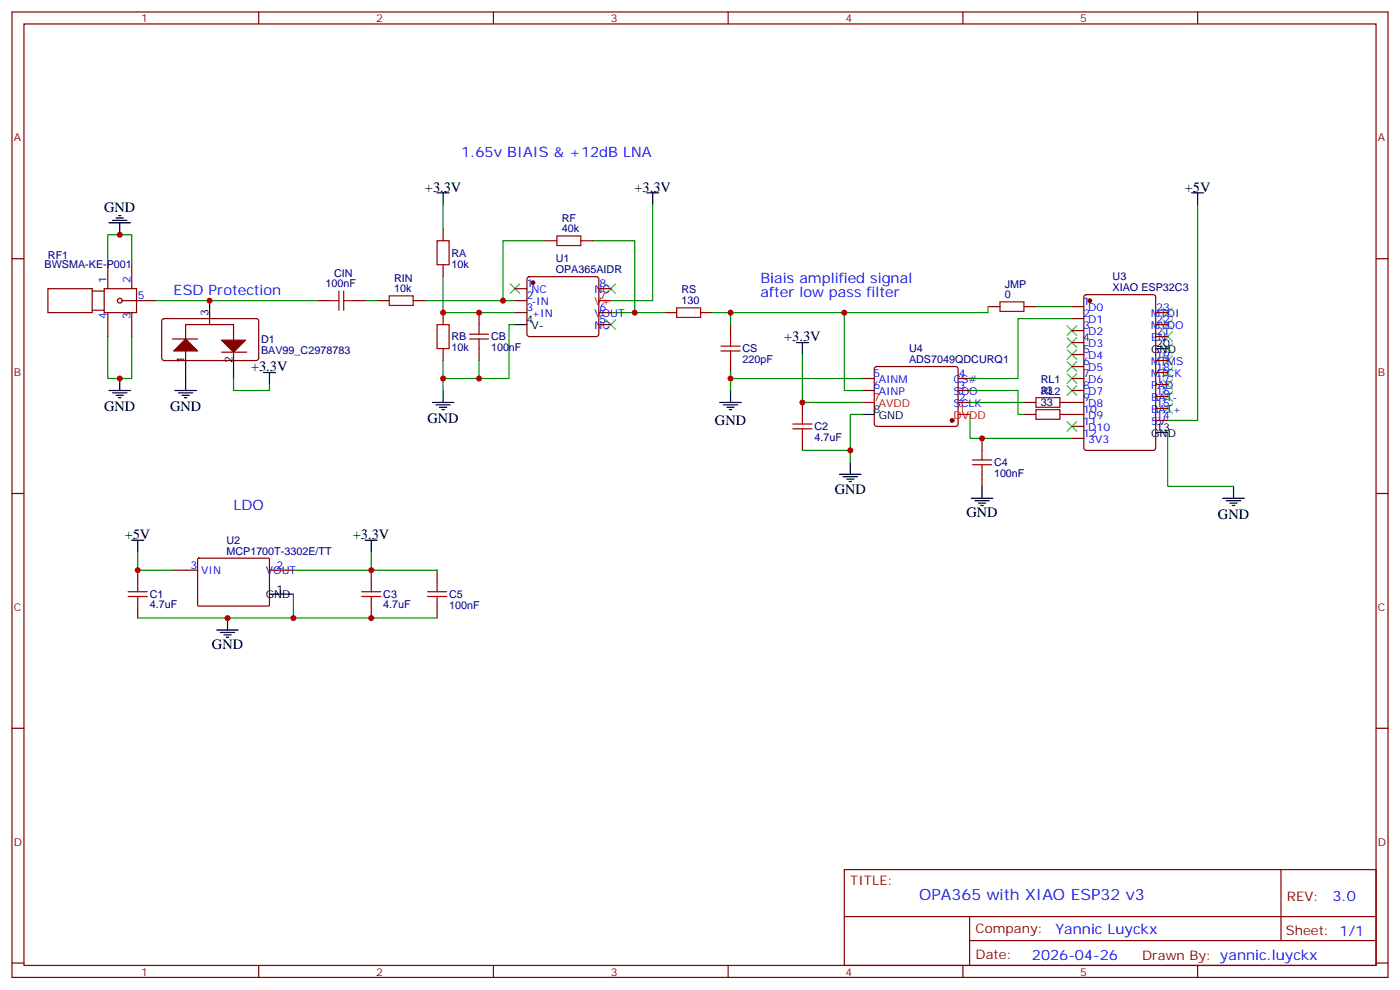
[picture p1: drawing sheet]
<svg xmlns="http://www.w3.org/2000/svg" width="412mm" height="292mm" viewBox="0 0 412 292" stroke-linecap="round" stroke-linejoin="round" font-family="sans-serif">
<g fill="none" stroke="#870000" stroke-width=".35">
<path d="M3.5 3.5h405.4v284.4h-405.4zM7.1 7.1h398.2v277.2h-398.2zM76.2 3.5v3.6M145.3 3.5v3.6M214.5 3.5v3.6M283.6 3.5v3.6M352.8 3.5v3.6M3.5 76.2h3.6M31.7 78v7M38.8 78v7M130.5 67.4v3.5M130.5 78v3.5"/>
<path d="M160.5 70.9h3.5M171.1 70.9h3.5M405.3 76.2h3.6M14.1 85h13.1v7.1h-13.1zM27.2 85.7h3.5M27.2 91.4h3.5M30.7 85h9.5v7.1h-9.5zM31.7 92.1v7M36 88.5h9.9M38.8 92.1v7M47.9 94l.4-.2 27.5 .1 .4 .6-.1 11.3-.6 .4-27.4-.1-.5-.6v-11zM50.8 99.8h7.4"/>
<path d="M54.7 99.8v-4.2h14.1v10.6M61.7 93.8v1.8M93.5 88.5h3.5M104.1 88.5h3.5M111.1 88.5h3.6M121.7 88.5h3.5M130.5 92.1v3.5M141.1 92.1v3.5M151.7 88.5h3.5M151.7 92.1h3.5M151.7 85h3.5M155.5 81.7l.4-.2h19.8l.5 .2 .2 .5v16.2l-.2 .5-.5 .2h-19.8l-.5-.2-.2-.5v-16.2z"/>
<path d="M176.4 92.1h3.5M176.4 85h3.5M176.4 95.6h3.5M195.8 92.1h3.5M206.4 92.1h3.5M215.2 95.6v3.5M291 90.3h3.6M301.6 90.3h3.6M315.7 97.4h3.6M315.7 93.8h3.6M315.7 90.3h3.6M319.5 87l.5-.2h19.7l.7 .4v44.7l-.4 .7h-20l-.7-.4v-44.7z"/>
<path d="M340.4 92.1h3.6M340.4 95.6h3.6M340.4 99.1h3.6M54.7 102.7v3.5M65.3 103.7h7.4M130.5 102.7v3.5M141.1 102.7v3.5M215.2 106.2v3.5M236.4 118.5v3.6M254 115h3.5M254 111.5h3.5M257.8 108.2l.4-.2h23.3l.5 .2 .2 .5v16.5l-.7 .4-23.5-.1-.5-.6v-16.2z"/>
<path d="M282.2 118.5h3.6M282.2 115h3.6M282.2 111.5h3.6M301.6 118.5h3.6M312.2 118.5h7.1M315.7 115h3.6M315.7 111.5h3.6M315.7 108h3.6M315.7 104.4h3.6M315.7 100.9h3.6M340.4 106.2h3.6M340.4 109.7h3.6"/>
<path d="M340.4 113.2h3.6M340.4 116.8h3.6M236.4 129.1v3.5M289.3 129.1v3.5M289.3 139.7v3.5M301.6 122.1h3.6M312.2 122.1h7.1M315.7 129.1h3.6M315.7 125.6h3.6M340.4 120.3h3.6M340.4 123.8h3.6M3.5 145.3h3.6"/>
<path d="M405.3 145.3h3.6M40.6 167.9v3.5M40.6 178.5v3.5M51.2 167.9h7M58.3 164.6l.3-.2h20.6l.2 .3-.1 13.6-.3 .2-20.6-.1-.2-.2zM79.4 167.9h7M109.4 167.9v3.5M109.4 178.5v3.5M128.8 167.9v3.5M128.8 178.5v3.5M3.5 214.5h3.6M405.3 214.5h3.6"/>
<path d="M248.7 256.1h156.6v28.2h-156.6zM377.3 256.1v20.9M248.7 270h156.5M285.6 277h119.6M285.6 270v14.1M3.5 283.6h3.6M76.2 284.3v3.6M145.3 284.3v3.6M214.5 284.3v3.6M283.6 284.3v3.6M352.8 284.3v3.6M405.3 283.6h3.6"/>
<circle cx="35.3" cy="88.5" r=".71"/>
</g>
<g fill="none" stroke="#a10000" stroke-width=".35">
<path d="M128.8 70.9h3.5v7.1h-3.5zM164 69.5h7.1v2.8h-7.1zM97 88.5h2.8M99.8 85.7v5.7M101.2 88.5h2.9M101.2 85.7v5.7M114.7 87.1h7v2.9h-7zM128.8 95.6h3.5v7.1h-3.5zM138.3 99.8h5.6M138.3 98.4h5.6M141.1 95.6v2.8M141.1 99.8v2.9"/>
<path d="M199.3 90.7h7.1v2.8h-7.1zM215.2 99.1v2.9M294.6 88.9h7v2.8h-7zM212.4 103.4h5.6M212.4 102h5.6M215.2 103.4v2.8M305.2 117.1h7v2.8h-7zM233.5 126.3h5.7M233.5 124.9h5.7M236.4 122.1v2.8M236.4 126.3v2.8M286.5 136.9h5.6"/>
<path d="M286.5 135.5h5.6M289.3 132.6v2.9M289.3 136.9v2.8M305.2 120.7h7v2.8h-7zM37.7 175.7h5.7M37.7 174.3h5.7M40.6 171.4v2.9M40.6 175.7v2.8M106.5 175.7h5.7M106.5 174.3h5.7M109.4 171.4v2.9M109.4 175.7v2.8"/>
<path d="M125.9 175.7h5.7M125.9 174.3h5.7M128.8 171.4v2.9M128.8 175.7v2.8"/>
</g>
<g fill="none" stroke="#008700" stroke-width=".35">
<path d="M31.7 78v-8.9h7.1v8.9M130.5 60.3v7.1M160.5 70.9h-12.3v17.6h3.5M174.6 70.9h12.4v21.2h-7.1M192.3 60.3v28.2h-12.4M352.8 60.3v63.5h-8.8M31.7 99.1v12.4h7.1v-12.4M45.9 88.5h47.6M107.6 88.5h3.5M125.2 88.5h23M130.5 81.5v10.6h21.2M151.7 95.6h-1.8v15.9h-19.4"/>
<path d="M187 92.1h8.8M209.9 92.1h5.3v3.5M248.7 92.1v22.9h5.3M291 90.3v1.8h-75.8M305.2 90.3h10.5M315.7 93.8h-15.8v17.7h-14.1M68.8 111.5v3.5h10.6v-1.8M130.5 106.2v8.8M141.1 106.2v5.3M215.2 109.7v5.3M215.2 111.5h38.8M236.4 104.4v14.1h17.6"/>
<path d="M285.8 115h14.1v7.1h1.7M285.8 118.5h15.8M236.4 132.6h14.1M254 122.1h-3.5v14.1M285.8 122.1v7h29.9M344 127.4v15.8h19.4M40.6 162.6v5.3h10.6M86.4 175v7M109.4 162.6v5.3h-23M109.4 167.9h19.4M40.6 182h88.2"/>
</g>
<g fill="none" stroke="#000" stroke-width=".35">
<path d="M128.8 56.8h3.5M130.5 56.8v3.5M190.5 56.8h3.5M192.3 56.8v3.5M351 56.8h3.5M352.8 56.8v3.5M32.1 65.6h6.4M33.2 64.9h4.2M34.2 64.2h2.1M34.9 63.5h.7M35.3 65.6v3.5M61.7 88.5v5.3"/>
<path d="M151.7 95.6h3.5M32.1 115h6.4M33.2 115.7h4.2M34.2 116.4h2.1M34.9 117.1h.7M35.3 111.5v3.5M51.5 115h6.4M52.6 115.7h4.2M53.6 116.4h2.1M54.3 117.1h.7M54.7 106.2v8.8M68.8 106.2v5.3"/>
<path d="M77.6 109.7h3.5M79.4 109.7v3.5M127.4 118.5h6.3M128.4 119.2h4.2M129.5 119.9h2.1M130.5 115v3.5M212 118.5h6.4M213.1 119.2h4.2M214.1 119.9h2.2M215.2 115v3.5M234.6 100.9h3.5M236.4 100.9v3.5"/>
<path d="M340.4 102.7h3.6M130.2 120.7h.7M214.8 120.7h.7M247.3 139.7h6.3M250.5 136.2v3.5M254 122.1h3.5M340.4 127.4h3.6M38.8 159.1h3.5M40.6 159.1v3.5M107.6 159.1h3.5M109.4 159.1v3.5M248.4 140.4h4.2"/>
<path d="M249.4 141.1h2.1M250.1 141.8h.7M286.1 146.8h6.4M287.2 147.5h4.2M288.2 148.2h2.1M288.9 148.9h.7M289.3 143.2v3.6M360.2 146.8h6.3M361.2 147.5h4.3M362.3 148.2h2.1M363 148.9h.7M363.4 143.2v3.6"/>
<path d="M79.4 175h7M63.9 185.6h6.3M64.9 186.3h4.2M66 187h2.1M66.7 187.7h.7M67 182v3.6"/>
</g>
<g fill="none" stroke="#3c3" stroke-width=".35">
<path d="M150.3 83.6l2.8 2.8M153.1 83.6l-2.8 2.8M178.5 94.2l2.8 2.8M178.5 83.6l2.8 2.8M181.3 94.2l-2.8 2.8M181.3 83.6l-2.8 2.8M314.3 96l2.8 2.8M314.3 99.5l2.8 2.8M317.1 96l-2.8 2.8M317.1 99.5l-2.8 2.8M342.5 97.7l2.9 2.8M342.5 94.2l2.9 2.8"/>
<path d="M342.5 90.7l2.9 2.8M345.4 97.7l-2.9 2.8M345.4 94.2l-2.9 2.8M345.4 90.7l-2.9 2.8M314.3 103l2.8 2.8M314.3 106.5l2.8 2.9M314.3 110.1l2.8 2.8M314.3 113.6l2.8 2.8M317.1 103l-2.8 2.8M317.1 106.5l-2.8 2.9M317.1 110.1l-2.8 2.8M317.1 113.6l-2.8 2.8"/>
<path d="M342.5 118.9l2.9 2.8M342.5 115.4l2.9 2.8M342.5 111.8l2.9 2.9M342.5 108.3l2.9 2.8M342.5 104.8l2.9 2.8M342.5 101.2l2.9 2.9M345.4 118.9l-2.9 2.8M345.4 115.4l-2.9 2.8M345.4 111.8l-2.9 2.9M345.4 108.3l-2.9 2.8M345.4 104.8l-2.9 2.8M345.4 101.2l-2.9 2.9"/>
<path d="M314.3 124.2l2.8 2.8M317.1 124.2l-2.8 2.8"/>
</g>
<path d="M176.4 88.5h3.5M254 118.5h3.5M282.2 122.1h3.6" fill="none" stroke="#f00" stroke-width=".35"/>
<g fill="#870000" stroke="#870000" stroke-width=".35">
<path d="M54.7 99.8l3.5 3.6h-7z"/>
<path d="M65.3 100.2h7l-3.5 3.5z"/>
<circle cx="157" cy="83.3" r=".53"/>
<circle cx="321" cy="88.5" r=".53"/>
<circle cx="280.5" cy="123.8" r=".53"/>
</g>
<g fill="#c00">
<circle cx="67" cy="182" r=".88"/>
<circle cx="109.4" cy="167.9" r=".88"/>
<circle cx="130.5" cy="111.5" r=".88"/>
<circle cx="86.4" cy="182" r=".88"/>
<circle cx="187" cy="92.1" r=".88"/>
<circle cx="141.1" cy="111.5" r=".88"/>
<circle cx="130.5" cy="92.1" r=".88"/>
<circle cx="141.1" cy="92.1" r=".88"/>
<circle cx="148.2" cy="88.5" r=".88"/>
<circle cx="109.4" cy="182" r=".88"/>
<circle cx="40.6" cy="167.9" r=".88"/>
<circle cx="61.7" cy="88.5" r=".88"/>
<circle cx="35.3" cy="69.1" r=".88"/>
<circle cx="35.3" cy="111.5" r=".88"/>
<circle cx="215.2" cy="92.1" r=".88"/>
<circle cx="236.4" cy="118.5" r=".88"/>
<circle cx="250.5" cy="132.6" r=".88"/>
<circle cx="289.3" cy="129.1" r=".88"/>
<circle cx="215.2" cy="111.5" r=".88"/>
<circle cx="248.7" cy="92.1" r=".88"/>
</g>
<text font-size="4.6" fill="#00f" x="270.8" y="265.1">OPA365 with XIAO ESP32 v3</text>
<g font-size="4.2" fill="#00f">
<text x="135.8" y="46.2">1.65v BIAIS &amp; +12dB LNA</text>
<text x="224" y="83.3">Biais amplified signal</text>
<text x="51.2" y="86.8">ESD Protection</text>
<text x="224" y="87.5">after low pass filter</text>
<text x="68.8" y="150.3">LDO</text>
<text x="392.5" y="265.4">3.0</text>
<text x="310.9" y="274.9">Yannic Luyckx</text>
<text x="304" y="282.7">2026-04-26</text>
</g>
<g font-size="4.2">
<text x="125.2" y="56.4">+3.3V</text>
<text x="186.9" y="56.4">+3.3V</text>
<text x="349" y="56.4">+5V</text>
<text x="30.7" y="62.3">GND</text>
<text x="231" y="100.5">+3.3V</text>
<text x="73.9" y="109.4">+3.3V</text>
<text x="30.7" y="121.1">GND</text>
<text x="50.1" y="121.1">GND</text>
<text x="125.9" y="124.6">GND</text>
<text x="210.6" y="125.2">GND</text>
<text x="245.9" y="145.3">GND</text>
<text x="284.7" y="152.4">GND</text>
<text x="358.8" y="152.8">GND</text>
<text x="36.7" y="158.8">+5V</text>
<text x="103.9" y="158.8">+3.3V</text>
<text x="62.4" y="191.2">GND</text>
</g>
<g font-size="3.9" fill="#800">
<text x="250.5" y="260.7">TITLE:</text>
<text x="379.1" y="265.4">REV:</text>
<text x="287.4" y="274.9">Company:</text>
<text x="378.7" y="275.5">Sheet: 1/1</text>
<text x="287.4" y="282.6">Date:</text>
<text x="336.4" y="282.7">Drawn By: yannic.luyckx</text>
</g>
<g font-size="3.2" fill="#800">
<text x="41.6" y="6.5">1</text>
<text x="110.8" y="6.5">2</text>
<text x="179.9" y="6.5">3</text>
<text x="249.1" y="6.5">4</text>
<text x="318.2" y="6.5">5</text>
<text x="4.1" y="41.6">A</text>
<text x="405.9" y="41.6">A</text>
<text x="4.1" y="110.8">B</text>
<text x="405.9" y="110.8">B</text>
<text x="4.1" y="179.9">C</text>
<text x="405.9" y="179.9">C</text>
<text x="4.1" y="249.1">D</text>
<text x="405.9" y="249.1">D</text>
<text x="41.6" y="287.3">1</text>
<text x="110.8" y="287.3">2</text>
<text x="179.9" y="287.3">3</text>
<text x="249.1" y="287.3">4</text>
<text x="318.2" y="287.3">5</text>
</g>
<g font-size="3.2" fill="#000080">
<text x="165.5" y="65.3">RF</text>
<text x="165.5" y="68.4">40k</text>
<text x="14.1" y="76.2">RF1</text>
<text x="133" y="75.6">RA</text>
<text x="163.7" y="77.3">U1</text>
<text x="13.1" y="79">BWSMA-KE-P001</text>
<text x="98.4" y="81.4">CIN</text>
<text x="116.1" y="83">RIN</text>
<text x="133" y="78.8">10k</text>
<text x="163.7" y="80.4">OPA365AIDR</text>
<text x="327.7" y="82.6">U3</text>
<text x="95.9" y="84.4">100nF</text>
<text x="116.1" y="86.1">10k</text>
<text x="200.7" y="89.6">130</text>
<text x="200.7" y="86.4">RS</text>
<text x="296" y="87.8">0</text>
<text x="296" y="84.7">JMP</text>
<text x="327.7" y="85.7">XIAO ESP32C3</text>
<text x="76.9" y="101.1">D1</text>
<text x="133" y="100.3">RB</text>
<text x="144.6" y="100.3">CB</text>
<text x="76.9" y="104.2">BAV99_C2978783</text>
<text x="133" y="103.5">10k</text>
<text x="144.6" y="103.5">100nF</text>
<text x="218.7" y="107">220pF</text>
<text x="218.7" y="103.8">CS</text>
<text x="267.8" y="106.9">ADS7049QDCURQ1</text>
<text x="267.8" y="103.7">U4</text>
<text x="306.6" y="112.9">RL1</text>
<text x="306.6" y="116.1">33</text>
<text x="306.6" y="119.6">33</text>
<text x="306.6" y="116.5">RL2</text>
<text x="239.9" y="129.8">4.7uF</text>
<text x="239.9" y="126.6">C2</text>
<text x="292.8" y="137.3">C4</text>
<text x="292.8" y="140.5">100nF</text>
<text x="66.7" y="160.2">U2</text>
<text x="66.7" y="163.3">MCP1700T-3302E/TT</text>
<text x="44.1" y="179.2">4.7uF</text>
<text x="44.1" y="176">C1</text>
<text x="112.9" y="179.2">4.7uF</text>
<text x="112.9" y="176">C3</text>
<text x="132.3" y="179.3">100nF</text>
<text x="132.3" y="176.1">C5</text>
</g>
<g font-size="3.2" fill="#00f">
<text x="31.4" y="83.3" transform="rotate(-90 31.4 83.3)">1</text>
<text x="38.5" y="83.3" transform="rotate(-90 38.5 83.3)">2</text>
<text x="40.6" y="88.2">5</text>
<text x="155" y="88.2">2</text>
<text x="155" y="84.7">1</text>
<text x="156.5" y="90">-IN</text>
<text x="156.5" y="86.4">NC</text>
<text x="175.1" y="86.4">NC</text>
<text x="176.6" y="84.7">8</text>
<text x="319.1" y="90">1</text>
<text x="31.4" y="93.8" transform="rotate(-90 31.4 93.8)">4</text>
<text x="38.5" y="93.8" transform="rotate(-90 38.5 93.8)">3</text>
<text x="155" y="91.7">3</text>
<text x="156.5" y="93.5">+IN</text>
<text x="175.1" y="93.5">VOUT</text>
<text x="176.6" y="91.7">6</text>
<text x="176.6" y="95.2">5</text>
<text x="319.1" y="93.5">2</text>
<text x="320.6" y="95.2">D1</text>
<text x="320.6" y="91.7">D0</text>
<text x="339.1" y="93.5">MTDI</text>
<text x="340.6" y="91.7">23</text>
<text x="340.6" y="95.2">22</text>
<text x="175.1" y="97">NC</text>
<text x="319.1" y="100.5">4</text>
<text x="319.1" y="97">3</text>
<text x="320.6" y="98.8">D2</text>
<text x="339.1" y="97">MYDO</text>
<text x="339.1" y="100.5">EN</text>
<text x="340.6" y="98.8">21</text>
<text x="319.1" y="107.6">6</text>
<text x="319.1" y="104.1">5</text>
<text x="320.6" y="105.8">D4</text>
<text x="320.6" y="102.3">D3</text>
<text x="339.1" y="107.6">MTMS</text>
<text x="340.6" y="105.8">19</text>
<text x="257.4" y="111.1">5</text>
<text x="258.8" y="112.9">AINM</text>
<text x="280.9" y="112.9">CS#</text>
<text x="282.4" y="111.1">4</text>
<text x="319.1" y="111.1">7</text>
<text x="320.6" y="112.9">D6</text>
<text x="320.6" y="109.4">D5</text>
<text x="339.1" y="111.1">MTCK</text>
<text x="340.6" y="109.4">18</text>
<text x="340.6" y="112.9">17</text>
<text x="257.4" y="114.7">6</text>
<text x="258.8" y="116.4">AINP</text>
<text x="280.9" y="119.9">SCLK</text>
<text x="280.9" y="116.4">SDO</text>
<text x="282.4" y="118.2">2</text>
<text x="282.4" y="114.7">3</text>
<text x="319.1" y="118.2">9</text>
<text x="319.1" y="114.7">8</text>
<text x="320.6" y="119.9">D8</text>
<text x="320.6" y="116.4">D7</text>
<text x="339.1" y="114.7">PAD</text>
<text x="339.1" y="118.2">BAT-</text>
<text x="340.6" y="116.4">16</text>
<text x="340.6" y="119.9">15</text>
<text x="319.1" y="125.2">11</text>
<text x="319.1" y="121.7">10</text>
<text x="320.6" y="123.5">D9</text>
<text x="339.1" y="121.7">BAT+</text>
<text x="339.1" y="125.2">5V</text>
<text x="340.6" y="123.5">14</text>
<text x="319.1" y="128.8">12</text>
<text x="320.6" y="130.5">3V3</text>
<text x="320.6" y="127">D10</text>
<text x="56.1" y="167.6">3</text>
<text x="81.5" y="167.6">2</text>
<text x="59.3" y="169">VIN</text>
<text x="78.3" y="169">VOUT</text>
</g>
<g font-size="3.2" fill="#f00">
<text x="175.1" y="90">V+</text>
<text x="176.6" y="88.2">7</text>
<text x="257.4" y="118.2">7</text>
<text x="258.8" y="119.9">AVDD</text>
<text x="280.9" y="123.5">DVDD</text>
<text x="282.4" y="121.7">1</text>
</g>
<g font-size="3.2">
<text x="61.4" y="93.1" transform="rotate(-90 61.4 93.1)">3</text>
<text x="155" y="95.2">4</text>
<text x="156.5" y="97">V-</text>
<text x="54.3" y="106.9" transform="rotate(-90 54.3 106.9)">1</text>
<text x="68.4" y="106.9" transform="rotate(-90 68.4 106.9)">2</text>
<text x="339.1" y="104.1">GND</text>
<text x="340.6" y="102.3">20</text>
<text x="257.4" y="121.7">8</text>
<text x="258.8" y="123.5">GND</text>
<text x="339.1" y="128.8">GND</text>
<text x="340.6" y="127">13</text>
<text x="78.3" y="176">GND</text>
<text x="81.5" y="174.6">1</text>
</g>
</svg>
